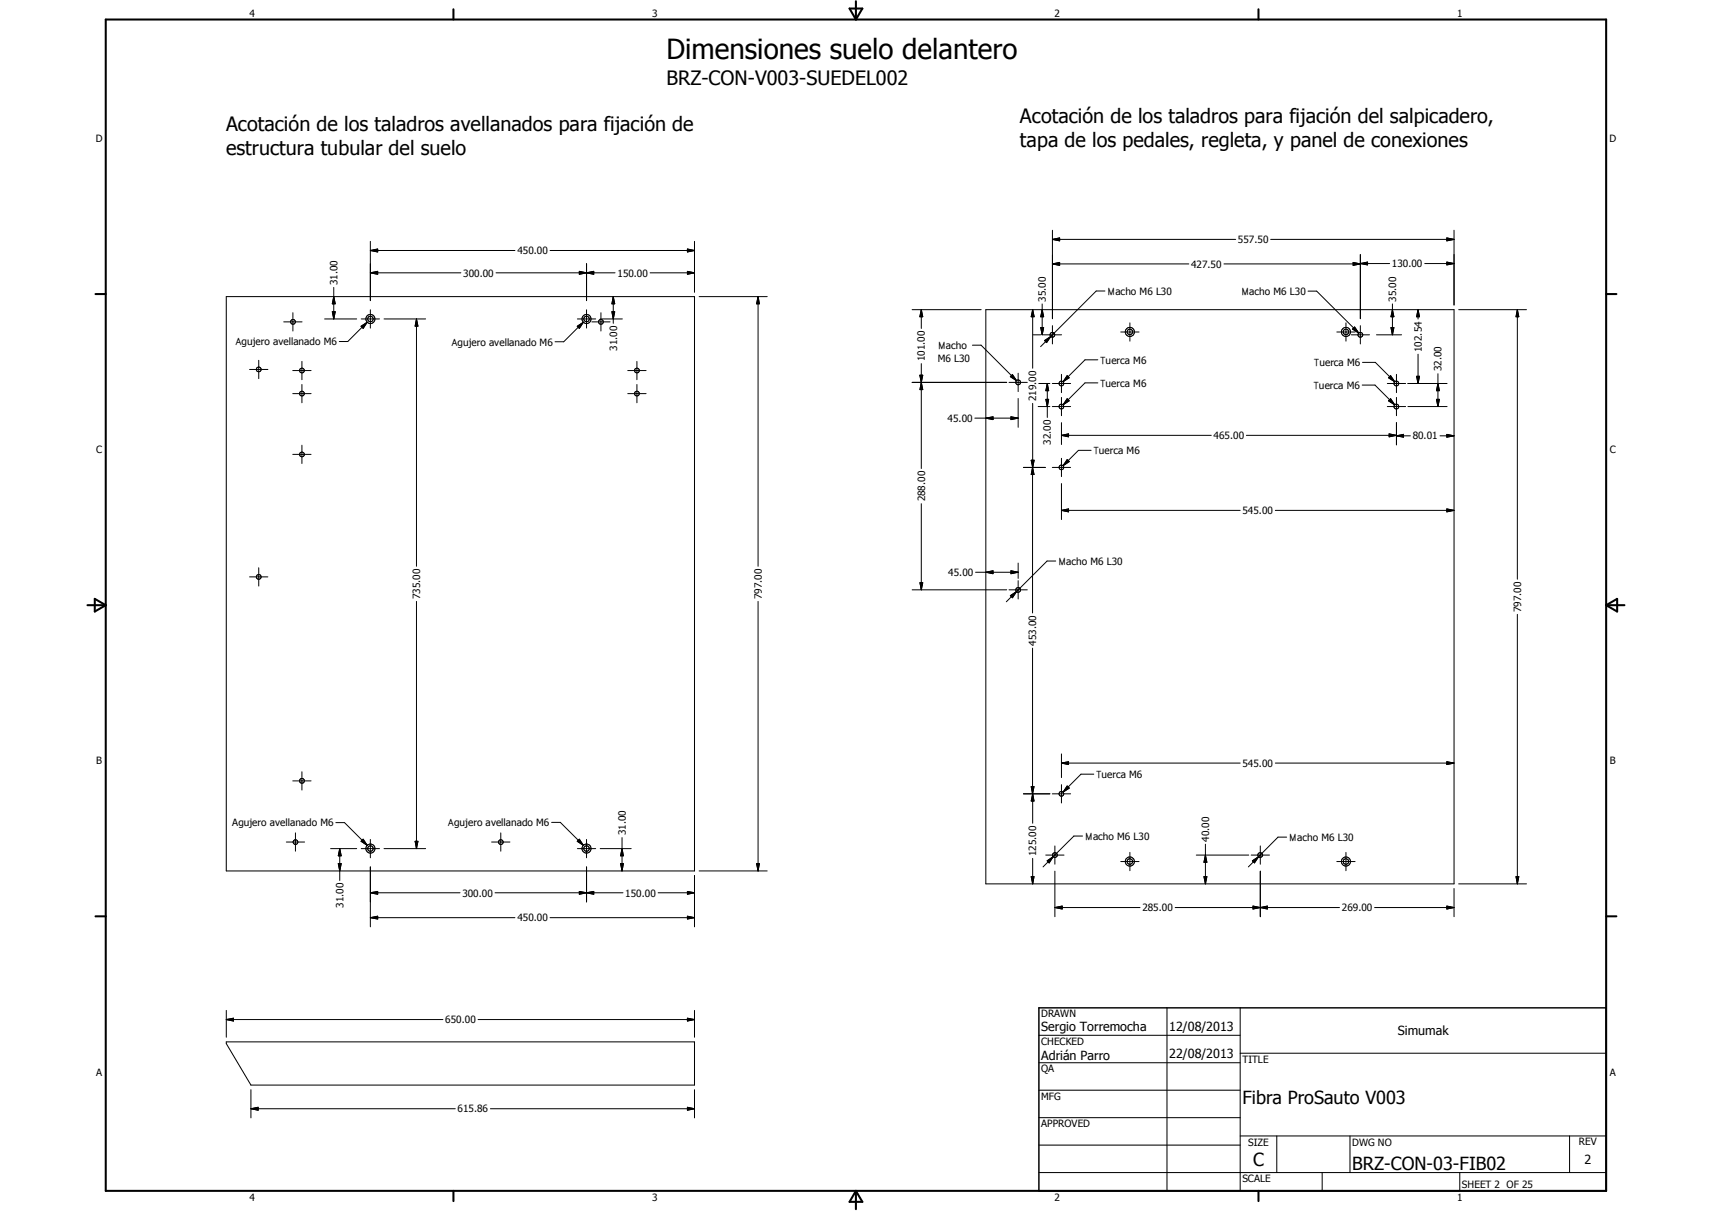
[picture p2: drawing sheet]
<svg xmlns="http://www.w3.org/2000/svg" width="594mm" height="420mm" viewBox="0 0 594 420" stroke-linecap="round" stroke-linejoin="round" font-family="sans-serif">
<g fill="none" stroke="#000" stroke-width=".35">
<path d="M365.2 79.9v30.7M504.6 79.9v25.9M115.8 99.7v11M128.5 94.7l2.6-.6v1.1zM128.5 86.9l2.6-.5v1zM128.5 83.7v20.6M128.5 94.7h31.4M128.5 86.9h50.2M172.1 94.7h41.3M190.9 86.9h50.1M201 94.1l2.5 .6-2.5 .5zM201 94.1l5 1.1v-1.1l-5 1.1z"/>
<path d="M203.5 94.7l2.5-.6v1.1zM203.5 91.5v12.8M225.6 94.7h15.4M238.5 94.1l2.5 .6-2.5 .5zM238.5 86.4l2.5 .5-2.5 .5zM241 83.7v17.6M365.2 91.6l2.5-.5v1zM365.2 83.1l2.5-.6v1.1zM365.2 91.6h47.3M365.2 83.1h63.6M424.7 91.6h47.4M440.9 83.1h63.7"/>
<path d="M469.6 91.1l2.5 .5-2.5 .5zM472.1 91.4l2.4-.5v1zM472.1 88.3v22.3M472.1 91.4h10.1M494.4 91.4h10.2M502.1 90.9l2.5 .5-2.5 .5zM502.1 82.5l2.5 .6-2.5 .5zM78.5 102.9h162.5v199.3h-162.5zM98.5 111.7h6.3M101.6 108.5v6.4M112.6 110.7h11.2M115.3 108.2h1l-.5 2.5z"/>
<path d="M115.8 102.9l.5 2.5h-1zM125.3 113.2l2.1-1.4-1.4 2.1zM125.3 110.7h6.4M127.4 111.8l-6.7 6.7h-3M128.5 107.5v6.3M133.3 110.7h14.4M144.5 110.7l.5 2.5h-.9zM144.5 110.7v85.8M200.3 113.2l2.1-1.4-1.4 2.1zM200.4 110.7h6.3M202.4 111.8l-6.8 6.8h-3M203.5 107.5v6.3"/>
<path d="M205.4 111.7h6.3M208.3 110.7h.1M208.5 108.5v6.4M208.6 110.7h7.4M212.3 108.2h1l-.5 2.5zM212.8 102.9l.5 2.5h-1zM212.8 102.9v9.3M242.6 102.9h23.6M263.1 102.9l.4 2.5h-1zM263.1 102.9v93.6M316.5 107.4h24M319.7 107.4l.5 2.5h-1z"/>
<path d="M319.7 107.4v6.6M337.4 119.8h3l12.4 12.3M342.1 107.4h162.5v199.3h-162.5zM358.3 107.4l.6 2.5h-1.1zM358.3 107.4v20.4M358.5 116.2h2.7M361.1 113.7h1.1l-.6 2.5zM361.6 107.4l.6 2.5h-1.1zM361.6 105.5v10.7M362 116.2h6.4M362.5 118.2l2.1-1.4-1.4 2.1zM365.2 113v6.3"/>
<path d="M383.4 101h-3l-19.3 19.3M388.9 115.2h6.4M392.1 112v6.4M453.9 101h3l14.6 14.6M463.9 115.2h6.3M467.1 112v6.4M468.9 116.2h6.3M469.3 114.2l.8-.7 1.4 2.1zM470.1 113.5l1.4 2.1-2.2-1.4zM472.1 113v6.3M477.6 116.2h8.8M482.7 113.7h1l-.5 2.5z"/>
<path d="M483.2 107.4l.5 2.5h-1zM483.2 105.5v10.7M492.1 107.4l.5 2.5h-1zM492.1 107.4v3.3M506.2 107.4h23.5M526.5 107.4l.5 2.5h-.9zM526.5 107.4v93.6M86.6 128.2h6.4M89.8 125v6.4M101.6 128.6h6.3M101.6 136.6h6.3M104.8 125.4v6.3"/>
<path d="M104.8 133.4v6.3M217.8 128.6h6.4M217.8 136.6h6.4M221 125.4v6.3M221 133.4v6.3M316.5 132.7h32.8M319.2 130.2h1l-.5 2.5zM319.2 130.2h1l-1 5h1zM319.7 132.7l.5 2.5h-1zM319.7 126.2v36.4M350.1 132.7h6.4M350.6 130.7l.7-.7 1.5 2.1z"/>
<path d="M351.3 130l1.5 2.1-2.2-1.4zM353.3 129.5v6.3M353.3 138.3v10M358.3 140v22.2M360.5 133.1h3.8M362.9 138.6h1l-.5 2.5zM363.4 133.1l.5 2.5h-1zM363.4 133.1v11.7M365.2 133.1h6.3M368.3 129.9v6.3M368.3 137.9v6.3M370.3 130.3l.7 .8-2.1 1.4z"/>
<path d="M370.3 138.3l.7 .8-2.1 1.4zM381 124.8h-4.5l-7.6 7.7M381 132.8h-4.5l-7.6 7.7M472.7 133.6h4.4l6.9 6.9M472.8 125.7h4.5l6.7 6.8M481.4 133.1h6.4M481.8 131.1l.7-.8 1.5 2.2zM481.8 139.1l.7-.8 1.5 2.2zM482.5 130.3l1.5 2.2-2.2-1.4zM482.5 138.3l1.5 2.2-2.2-1.4zM484.6 129.9v6.3M484.6 137.9v6.3"/>
<path d="M488.6 133.1h13.5M491.6 130.6h1l-.5 2.5zM492.1 122.9v10.2M498.5 138.6h1l-.5 2.5zM499 133.1l.5 2.5h-1zM499 129.7v11.4M101.6 157.6h6.3M104.8 154.5v6.3M338.3 145.1h15M342.1 145.1l2.5-.5v1zM350.8 144.6l2.5 .5-2.5 .5zM357.8 159.7h1.1l-.6 2.5z"/>
<path d="M360.2 141.1h4.1M365.2 141.1h6.3M368.3 151l2.5-.5v1.1zM368.3 146.6v7.6M368.3 159v6.4M368.3 151h52M370.3 159.5l.7 .6-2.1 1.5zM378.6 156.3h-4.4l-5.3 5.3M432.5 151h52.1M481.4 141.1h6.4M482 150.5l2.6 .5-2.6 .6zM484.6 151.2l2.4-.5v1z"/>
<path d="M484.6 146.6v7.8M484.6 151.2h4.8M488.6 141.1h13.5M499.7 151.2h4.9M502.1 150.7l2.5 .5-2.5 .5zM319.7 174.8v29.8M355.1 162.2h7.6M358.3 162.2l.5 2.4h-1zM358.3 162.2v50.5M365.2 162.2h6.3M368.3 177.1l2.5-.5v1zM368.3 167.8v12.5"/>
<path d="M368.3 177.1h62.1M442.5 177.1h62.1M502.1 176.6l2.5 .5-2.5 .5zM89.8 197v6.3M338.5 198.5h14.8M342.1 198.5l2.5-.5v1.1zM350.8 198l2.5 .5-2.5 .6zM353.3 195.4v5.3M366.3 194.6h-3l-14.1 14.2M86.6 200.2h6.4M144.5 208.7v85.7M263.1 208.7v93.5"/>
<path d="M316.5 204.6h32.8M319.2 202.2h1l-.5 2.4zM350.1 204.6h6.4M350.6 206.7l2.2-1.5-1.5 2.2zM353.3 201.5v6.3M526.5 213.1v93.6M358.3 224.9v50.5M101.6 270.9h6.3M104.8 267.8v6.3M355.1 275.4h9.2M357.8 272.9h1l-.5 2.5zM358.3 275.4l.5 2.5h-1z"/>
<path d="M358.3 275.4v10.2M365.2 275.4h6.3M368.3 264.8l2.5-.5v1zM368.3 261.6v8.2M368.3 272.2v6.4M368.3 264.8h62.1M370.3 272.7l.7 .7-2.1 1.4zM379.6 268.6h-4.5l-6.2 6.2M442.5 264.8h62.1M502.1 264.3l2.5 .5-2.5 .5zM99.3 292.1h6.4M102.5 289v6.3"/>
<path d="M114.7 294.4h9.1M116.5 285.4h3l7.9 7.9M117.4 299.6h1l-.5 2.6zM117.9 294.4l.5 2.5h-1zM117.9 294.4v11.1M125.3 291.9l.7-.7 1.4 2.1zM125.3 294.4h6.4M126 291.2l1.4 2.1-2.1-1.4zM128.5 291.3v6.3M133.3 294.4h14.4M144.1 291.9h.9l-.5 2.5zM170.6 292.1h6.3"/>
<path d="M173.8 289v6.3M191.4 285.3h3l8 8M200.3 291.9l.7-.7 1.4 2.1zM200.4 294.4h6.3M201 291.2l1.4 2.1-2.1-1.4zM203.5 291.3v6.3M208.3 294.4h10.7M215.3 299.6h1l-.4 2.6zM215.9 294.4l.4 2.5h-1zM215.9 290.6v11.6M262.5 299.6h1l-.4 2.6zM358.3 297.8v8.9"/>
<path d="M362.9 296.7h6.3M363.4 298.7l2.1-1.5-1.4 2.2zM365.5 297.2l-3.6 3.6M366 293.5v6.3M366.6 296.1a.82 .82 0 0 1 0 1.2 .82 .82 0 0 1-1.1-.1M366.6 296.1a.82 .82 0 0 0-1.1 0 .82 .82 0 0 0 0 1.1M366.6 296.1l-1.1 1.1M375.7 290.1h-3l-7.2 7.1M388.9 298.9h6.4M392.1 295.7v6.4M415.1 296.7h18.2M418.3 296.7l.5 2.5h-1z"/>
<path d="M418.3 292.9v13.8M434.2 296.7h6.3M434.6 298.7l2.1-1.5-1.4 2.2zM437.3 293.5v6.3M437.9 296.1l-4.7 4.7M446.5 290.4h-3l-6.8 6.8M463.9 298.9h6.3M467.1 295.7v6.4M128.5 309.8l2.6-.5v1zM128.5 318.4l2.6-.5v1zM128.5 300.8v20.8M128.5 309.8h31.1"/>
<path d="M128.5 318.4h50.2M171.8 309.8h44.4M190.9 318.4h50.1M201 309.3l2.5 .5-2.5 .5zM203.5 309.8l2.5-.5v1zM203.5 300.8v12.1M228.4 309.8h12.6M238.5 309.3l2.5 .5-2.5 .5zM238.5 317.9l2.5 .5-2.5 .5zM241 303.8v17.8M242.6 302.2h23.6M357.8 304.2h1l-.5 2.5z"/>
<path d="M366 314.9l2.6-.5v1zM366 302.3v15.8M366 314.9h29.6M407.8 314.9h57M417.8 304.2h1l-.5 2.5zM434.8 314.4l2.5 .5-2.5 .5zM437.3 314.9l2.5-.5v1zM437.3 302.3v15.8M477 314.9h27.6M502.1 314.4l2.5 .5-2.5 .5zM504.6 308.3v9.8M506.2 306.7h23.5"/>
<path d="M526.1 304.2h.9l-.5 2.5zM78.5 353.7l2.5-.4v.9zM78.5 350.6v9.3M78.5 353.7h75.2M165.9 353.7h75.1M238.5 353.3l2.5 .4-2.5 .5zM241 350.6v9.3M360.5 359.2h69.9M405 349.7v63.5M430.4 349.7v63.5M78.5 361.5h162.5v15h-153.9l-8.6-14.4zM87.1 378.1v9.8"/>
<path d="M241 378.1v9.8M360.5 368.7h69.9M360.5 378.2h69.9M430.4 365.4h127M87.1 384.7l2.5-.5v1zM87.1 384.7h70.9M170.2 384.7h70.8M238.5 384.2l2.5 .5-2.5 .5zM360.5 387.8h69.9M360.5 397.3h69.9M430.4 394.1h127M443.1 394.1v12.7"/>
<path d="M468.5 394.1v12.7M544.7 394.1v12.7M360.5 406.8h196.9M458.8 406.8v6.4M506.6 406.8v6.4"/>
<circle cx="101.7" cy="111.6" r=".82"/>
<circle cx="128.5" cy="110.7" r="1.58"/>
<circle cx="128.5" cy="110.7" r=".96"/>
<circle cx="203.5" cy="110.7" r="1.57"/>
<circle cx="203.5" cy="110.7" r=".96"/>
<circle cx="208.5" cy="111.7" r=".83"/>
<circle cx="365.2" cy="116.2" r=".84"/>
<circle cx="392.1" cy="115.2" r="1.59"/>
<circle cx="392.1" cy="115.2" r=".95"/>
<circle cx="467" cy="115.2" r=".96"/>
<circle cx="467.1" cy="115.2" r="1.58"/>
<circle cx="472.1" cy="116.2" r=".83"/>
<circle cx="89.8" cy="128.2" r=".83"/>
<circle cx="104.8" cy="128.6" r=".82"/>
<circle cx="104.8" cy="136.6" r=".82"/>
<circle cx="221" cy="136.6" r=".83"/>
<circle cx="221" cy="128.6" r=".83"/>
<circle cx="353.3" cy="132.7" r=".83"/>
<circle cx="368.3" cy="133.1" r=".82"/>
<circle cx="484.5" cy="133.1" r=".83"/>
<circle cx="104.8" cy="157.7" r=".81"/>
<circle cx="368.3" cy="141.1" r=".82"/>
<circle cx="484.6" cy="141.1" r=".83"/>
<circle cx="368.3" cy="162.2" r=".81"/>
<circle cx="89.8" cy="200.2" r=".83"/>
<circle cx="353.3" cy="204.7" r=".82"/>
<circle cx="104.8" cy="270.9" r=".83"/>
<circle cx="368.3" cy="275.4" r=".82"/>
<circle cx="102.5" cy="292.2" r=".84"/>
<circle cx="128.5" cy="294.4" r=".95"/>
<circle cx="128.5" cy="294.4" r="1.58"/>
<circle cx="173.8" cy="292.2" r=".81"/>
<circle cx="203.5" cy="294.4" r="1.57"/>
<circle cx="203.5" cy="294.4" r=".96"/>
<circle cx="392" cy="298.9" r="1.59"/>
<circle cx="392.1" cy="298.9" r=".96"/>
<circle cx="437.3" cy="296.7" r=".82"/>
<circle cx="467" cy="298.9" r=".96"/>
<circle cx="467.1" cy="298.9" r="1.59"/>
</g>
<g fill="none" stroke="#000" stroke-width=".71">
<path d="M36.7 6.8h520.7v406.4h-520.7zM157.3 3.2v3.6M294.8 3h4.4l-2.2 3.8zM297 .4v6.4M436.7 3.2v3.6M33.1 102h3.6M557.4 102h3.5M30.3 210h6.4M32.9 207.8l3.8 2.2-3.8 2.2zM557.4 210h6.3M557.4 210l3.8-2.2v4.4zM33.1 317.9h3.6"/>
<path d="M557.4 317.9h3.5M157.3 413.2v3.5M297 413.2v6.3M297 413.2l2.2 3.8h-4.4zM436.7 413.2v3.5"/>
</g>
<path d="M360.5 349.7h196.9v63.5h-196.9z" fill="none" stroke="#000" stroke-width=".51"/>
<g fill="#000">
<path d="M128.5 94.7l2.6-.6v1.1zM128.5 86.9l2.6-.5v1zM201 94.1l2.5 .6-2.5 .5zM203.5 94.7l2.5-.6v1.1zM238.5 94.1l2.5 .6-2.5 .5zM238.5 86.4l2.5 .5-2.5 .5zM365.2 91.6l2.5-.5v1zM365.2 83.1l2.5-.6v1.1zM469.6 91.1l2.5 .5-2.5 .5zM472.1 91.4l2.4-.5v1zM502.1 90.9l2.5 .5-2.5 .5zM502.1 82.5l2.5 .6-2.5 .5z"/>
<path d="M115.3 108.2h1l-.5 2.5zM115.8 102.9l.5 2.5h-1zM125.3 113.2l2.1-1.4-1.4 2.1zM144.5 110.7l.5 2.5h-.9zM200.3 113.2l2.1-1.4-1.4 2.1zM212.3 108.2h1l-.5 2.5zM212.8 102.9l.5 2.5h-1zM263.1 102.9l.4 2.5h-1zM319.7 107.4l.5 2.5h-1zM358.3 107.4l.6 2.5h-1.1zM361.1 113.7h1.1l-.6 2.5zM361.6 107.4l.6 2.5h-1.1z"/>
<path d="M362.5 118.2l2.1-1.4-1.4 2.1zM470.1 113.5l1.4 2.1-2.2-1.4zM482.7 113.7h1l-.5 2.5zM483.2 107.4l.5 2.5h-1zM492.1 107.4l.5 2.5h-1zM526.5 107.4l.5 2.5h-.9zM319.2 130.2h1l-.5 2.5zM319.7 132.7l.5 2.5h-1zM351.3 130l1.5 2.1-2.2-1.4zM362.9 138.6h1l-.5 2.5zM363.4 133.1l.5 2.5h-1zM370.3 130.3l.7 .8-2.1 1.4z"/>
<path d="M370.3 138.3l.7 .8-2.1 1.4zM482.5 130.3l1.5 2.2-2.2-1.4zM482.5 138.3l1.5 2.2-2.2-1.4zM491.6 130.6h1l-.5 2.5zM498.5 138.6h1l-.5 2.5zM499 133.1l.5 2.5h-1zM342.1 145.1l2.5-.5v1zM350.8 144.6l2.5 .5-2.5 .5zM357.8 159.7h1.1l-.6 2.5zM370.3 159.5l.7 .6-2.1 1.5zM368.3 151l2.5-.5v1.1zM482 150.5l2.6 .5-2.6 .6z"/>
<path d="M484.6 151.2l2.4-.5v1zM502.1 150.7l2.5 .5-2.5 .5zM358.3 162.2l.5 2.4h-1zM368.3 177.1l2.5-.5v1zM502.1 176.6l2.5 .5-2.5 .5zM342.1 198.5l2.5-.5v1.1zM350.8 198l2.5 .5-2.5 .6zM319.2 202.2h1l-.5 2.4zM350.6 206.7l2.2-1.5-1.5 2.2zM357.8 272.9h1l-.5 2.5zM358.3 275.4l.5 2.5h-1zM370.3 272.7l.7 .7-2.1 1.4z"/>
<path d="M368.3 264.8l2.5-.5v1zM502.1 264.3l2.5 .5-2.5 .5zM117.4 299.6h1l-.5 2.6zM117.9 294.4l.5 2.5h-1zM126 291.2l1.4 2.1-2.1-1.4zM144.1 291.9h.9l-.5 2.5zM201 291.2l1.4 2.1-2.1-1.4zM215.3 299.6h1l-.4 2.6zM215.9 294.4l.4 2.5h-1zM262.5 299.6h1l-.4 2.6zM363.4 298.7l2.1-1.5-1.4 2.2zM418.3 296.7l.5 2.5h-1z"/>
<path d="M434.6 298.7l2.1-1.5-1.4 2.2zM128.5 309.8l2.6-.5v1zM128.5 318.4l2.6-.5v1zM201 309.3l2.5 .5-2.5 .5zM203.5 309.8l2.5-.5v1zM238.5 309.3l2.5 .5-2.5 .5zM238.5 317.9l2.5 .5-2.5 .5zM357.8 304.2h1l-.5 2.5zM366 314.9l2.6-.5v1zM417.8 304.2h1l-.5 2.5zM434.8 314.4l2.5 .5-2.5 .5zM437.3 314.9l2.5-.5v1z"/>
<path d="M502.1 314.4l2.5 .5-2.5 .5zM526.1 304.2h.9l-.5 2.5zM78.5 353.7l2.5-.4v.9zM238.5 353.3l2.5 .4-2.5 .5zM87.1 384.7l2.5-.5v1zM238.5 384.2l2.5 .5-2.5 .5z"/>
</g>
<text font-size="9.6" x="231.3" y="20.5">Dimensiones suelo delantero</text>
<g font-size="6.9">
<text x="231.3" y="29.5">BRZ-CON-V003-SUEDEL002</text>
<text x="78.4" y="45.5">Acotación de los taladros avellanados para fijación de</text>
<text x="353.9" y="42.8">Acotación de los taladros para fijación del salpicadero,</text>
<text x="78.4" y="53.8">estructura tubular del suelo</text>
<text x="353.9" y="51.1">tapa de los pedales, regleta, y panel de conexiones</text>
</g>
<g font-size="6.3">
<text x="431.1" y="383.2">Fibra ProSauto V003</text>
<text x="434.8" y="404.7">C</text>
<text x="469.2" y="406">BRZ-CON-03-FIB02</text>
</g>
<g font-size="4.4">
<text x="361.3" y="357.5">Sergio Torremocha</text>
<text x="405.7" y="357.7">12/08/2013</text>
<text x="485" y="359.2">Simumak</text>
<text x="361.3" y="367.9">Adrián Parro</text>
<text x="405.7" y="367.2">22/08/2013</text>
<text x="549.8" y="404">2</text>
</g>
<g font-size="3.5">
<text x="86.6" y="5.8">4</text>
<text x="226.3" y="5.8">3</text>
<text x="365.9" y="5.8">2</text>
<text x="505.6" y="5.8">1</text>
<text x="33.3" y="49.4">D</text>
<text x="558.5" y="49.4">D</text>
<text x="179.5" y="88.2">450.00</text>
<text x="429.6" y="84.4">557.50</text>
<text x="160.8" y="96">300.00</text>
<text x="214.3" y="96">150.00</text>
<text x="413.3" y="92.9">427.50</text>
<text x="483" y="92.7">130.00</text>
<text x="117.1" y="99" transform="rotate(-90 117.1 99)">31.00</text>
<text x="362.9" y="104.7" transform="rotate(-90 362.9 104.7)">35.00</text>
<text x="484.5" y="104.7" transform="rotate(-90 484.5 104.7)">35.00</text>
<text x="214.2" y="121.7" transform="rotate(-90 214.2 121.7)">31.00</text>
<text x="321" y="125.4" transform="rotate(-90 321 125.4)">101.00</text>
<text x="325.4" y="125.5">M6 L30</text>
<text x="493.3" y="122.1" transform="rotate(-90 493.3 122.1)">102.54</text>
<text x="500.2" y="128.9" transform="rotate(-90 500.2 128.9)">32.00</text>
<text x="359.6" y="139.2" transform="rotate(-90 359.6 139.2)">219.00</text>
<text x="328.8" y="146.4">45.00</text>
<text x="364.7" y="154.3" transform="rotate(-90 364.7 154.3)">32.00</text>
<text x="421.1" y="152.4">465.00</text>
<text x="490.2" y="152.5">80.01</text>
<text x="33.4" y="157.3">C</text>
<text x="558.6" y="157.3">C</text>
<text x="321" y="174" transform="rotate(-90 321 174)">288.00</text>
<text x="431.2" y="178.4">545.00</text>
<text x="329" y="199.9">45.00</text>
<text x="145.8" y="207.9" transform="rotate(-90 145.8 207.9)">735.00</text>
<text x="264.3" y="207.9" transform="rotate(-90 264.3 207.9)">797.00</text>
<text x="527.8" y="212.3" transform="rotate(-90 527.8 212.3)">797.00</text>
<text x="359.6" y="224.1" transform="rotate(-90 359.6 224.1)">453.00</text>
<text x="33.4" y="265.2">B</text>
<text x="431.2" y="266">545.00</text>
<text x="558.6" y="265.2">B</text>
<text x="80.6" y="286.7">Agujero avellanado M6</text>
<text x="217.1" y="289.9" transform="rotate(-90 217.1 289.9)">31.00</text>
<text x="419.6" y="292.1" transform="rotate(-90 419.6 292.1)">40.00</text>
<text x="359.6" y="297" transform="rotate(-90 359.6 297)">125.00</text>
<text x="160.4" y="311.1">300.00</text>
<text x="217" y="311.1">150.00</text>
<text x="119.2" y="315" transform="rotate(-90 119.2 315)">31.00</text>
<text x="396.4" y="316.2">285.00</text>
<text x="465.7" y="316.2">269.00</text>
<text x="179.5" y="319.6">450.00</text>
<text x="361.3" y="353">DRAWN</text>
<text x="154.5" y="355">650.00</text>
<text x="361.3" y="362.5">CHECKED</text>
<text x="431.1" y="368.7">TITLE</text>
<text x="33.4" y="373.2">A</text>
<text x="361.3" y="372.1">QA</text>
<text x="558.6" y="373.2">A</text>
<text x="361.3" y="381.6">MFG</text>
<text x="158.8" y="386">615.86</text>
<text x="361.3" y="391.1">APPROVED</text>
<text x="433.1" y="397.5">SIZE</text>
<text x="469.2" y="397.5">DWG NO</text>
<text x="547.9" y="397.4">REV</text>
<text x="431.1" y="410.2">SCALE</text>
<text x="507.3" y="412.3">SHEET 2 OF 25</text>
<text x="86.6" y="416.7">4</text>
<text x="226.3" y="416.7">3</text>
<text x="365.9" y="416.7">2</text>
<text x="505.6" y="416.7">1</text>
</g>
<g font-size="3.3">
<text x="384.2" y="102.3">Macho M6 L30</text>
<text x="430.6" y="102.3">Macho M6 L30</text>
<text x="81.7" y="119.8">Agujero avellanado M6</text>
<text x="156.6" y="119.9">Agujero avellanado M6</text>
<text x="325.4" y="121.1">Macho</text>
<text x="381.8" y="126.2">Tuerca M6</text>
<text x="455.9" y="127">Tuerca M6</text>
<text x="381.8" y="134.2">Tuerca M6</text>
<text x="455.8" y="134.9">Tuerca M6</text>
<text x="379.4" y="157.6">Tuerca M6</text>
<text x="367.1" y="196">Macho M6 L30</text>
<text x="380.4" y="269.9">Tuerca M6</text>
<text x="155.4" y="286.6">Agujero avellanado M6</text>
<text x="376.5" y="291.4">Macho M6 L30</text>
<text x="447.3" y="291.8">Macho M6 L30</text>
</g>
</svg>
